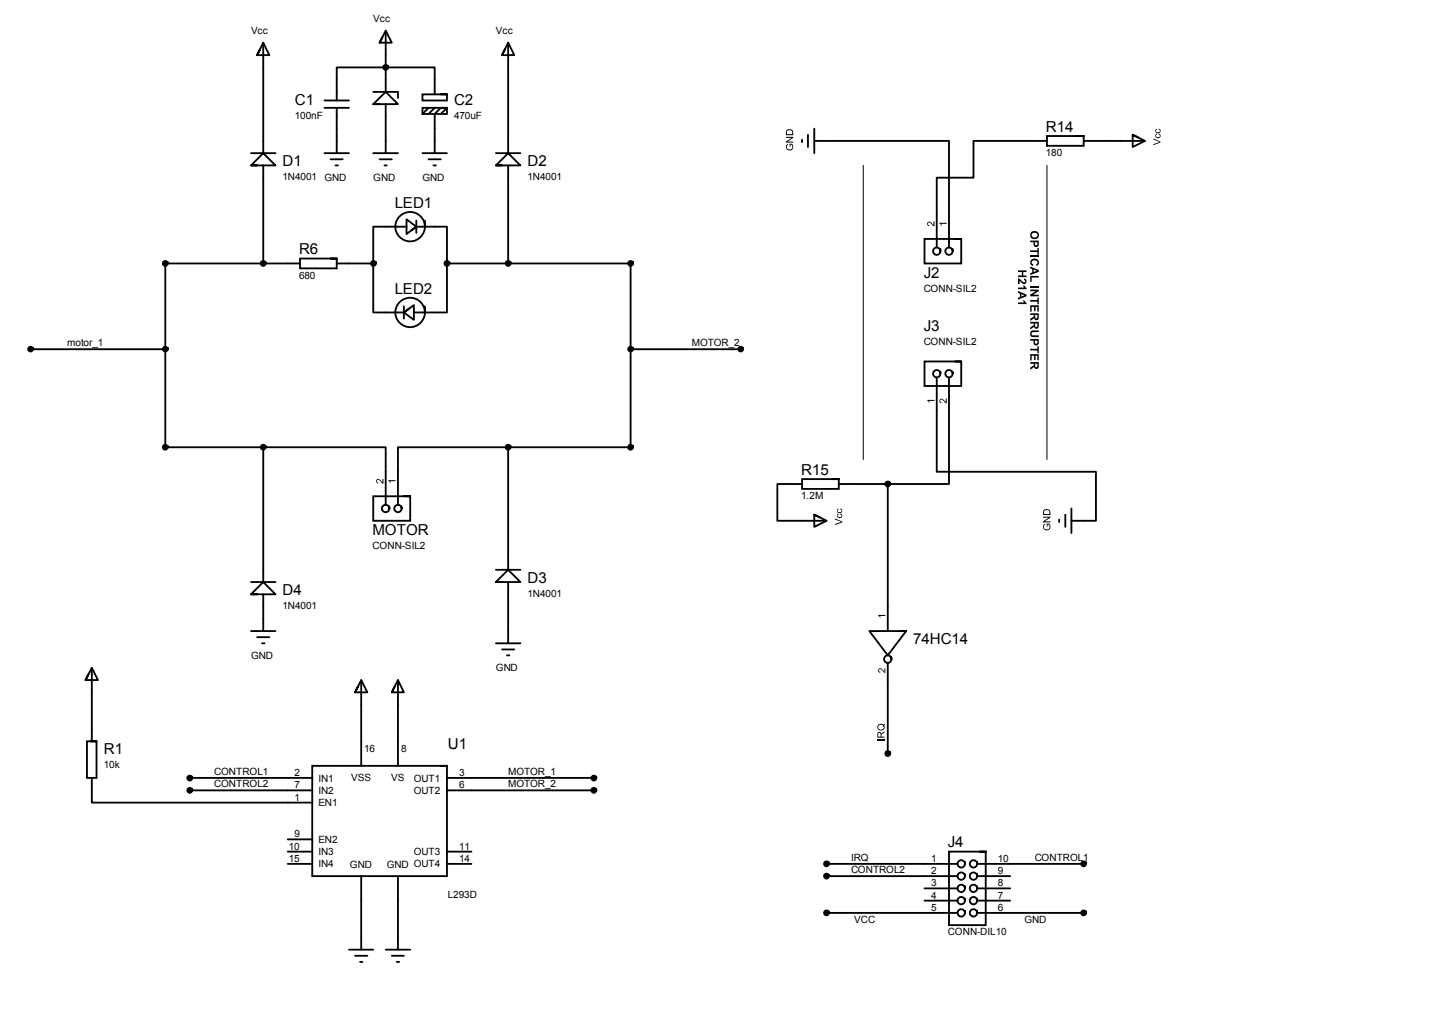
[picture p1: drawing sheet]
<svg xmlns="http://www.w3.org/2000/svg" width="297mm" height="210mm" viewBox="0 0 297 210" stroke-linecap="round" stroke-linejoin="round" font-family="sans-serif">
<g fill="none" stroke="#000" stroke-width=".38">
<path d="M53.9 10.3l-.6 1.1h2.6l-1.3-2.6-1.3 2.6M54.6 8.8v23M77.4 19h5.1v1.3M79.3 7.7l-.6 1.1h2.6l-1.3-2.5-1.3 2.5M80 6.3v12.8M80.5 13.7a.53 .53 0 0 1-.1 .7 .53 .53 0 0 1-.8-.1 .53 .53 0 0 1 .1-.8 .52 .52 0 0 1 .8 .5M90.2 19.6v-5.6h-20.4v6.8M91.4 19.6h1.3v1.2h-5.1v-1.2h5.1M104.7 10.3l-.6 1.1h2.6l-1.3-2.6-1.3 2.6M105.4 8.8v23M52.1 34.3h5l-2.5-2.6-2.5 2.6h1.2M52.1 31.7h5"/>
<path d="M54.6 34.3v20.3M67.3 22.4h5.1M67.3 20.8h5.1M67.3 31.7h5.1M68.6 33h2.5M69.6 34.3h.5M69.8 22.4v9.4M77.4 21.6h5.1l-2.5-2.5-2.6 2.5h1.3M77.4 31.7h5.1M78.7 33h2.6M79.8 34.3h.4M80 21.6v10.2"/>
<path d="M87.6 31.7h5.1M88.9 22.4l-1.3 1.2M88.9 33h2.5M89.9 34.3h.5M90.2 22.4l-1.3 1.2M91.4 23.6l1.3-1.2h-5.1v1.2h5.1v-1.2h-1.3l-1.2 1.2v8.2M102.9 34.3h5l-2.5-2.6-2.5 2.6h1.2M102.9 31.7h5M105.4 34.3v20.3M166.4 29v.5M167.6 27.9v2.6M168.9 26.7v5.1"/>
<path d="M168.9 29.2h27.9v22.1M217.2 29.2h-15.3v7.6h-7.6v14.5M223.5 28.2h1.3v2h-7.6v-2h7.6M234.9 27.9l2.6 1.3-2.6 1.3v-2.6l1.2 .6M237.5 29.2h-12.7M34.8 54.3a.53 .53 0 0 1-.2 .7 .53 .53 0 0 1-.7-.1 .53 .53 0 0 1 .1-.7 .52 .52 0 0 1 .8 .4M55.1 54.3a.53 .53 0 0 1-.1 .7 .53 .53 0 0 1-.8-.1 .53 .53 0 0 1 .1-.7 .52 .52 0 0 1 .8 .4M62.2 54.6h-27.9v38.1h20.3M68.6 53.6h1.2v2h-7.6v-2h7.6M77.4 54.6h-7.6M77.4 54.6v10.2h6.4l2-1.6v3.1l-2-1.5 1-.8M78 54.3a.53 .53 0 0 1-.2 .7 .53 .53 0 0 1-.7-.1 .53 .53 0 0 1 .1-.7 .53 .53 0 0 1 .8 .4"/>
<path d="M84.3 47h-6.9v7.6M85.3 47.8l1.1-.8-2.1-1.5v3l2.1-1.5h6.3v7.6M86.4 45.7v2.6M88.1 45.7a3.5 3.5 0 0 1-2.3 4.3 3.1 3.1 0 0 1-3.7-2.6 3.1 3.1 0 0 1 2.7-3.5 3.1 3.1 0 0 1 3.3 3.1M92.7 54.6h38.1v17.8h22.9M92.7 54.6v10.2h-6.9M93.2 54.3a.53 .53 0 0 1-.1 .7 .53 .53 0 0 1-.8-.1 .53 .53 0 0 1 .1-.7 .52 .52 0 0 1 .8 .4M105.9 54.3a.53 .53 0 0 1-.1 .7 .53 .53 0 0 1-.8-.1 .53 .53 0 0 1 .1-.7 .52 .52 0 0 1 .8 .4M131.3 54.3a.53 .53 0 0 1-.1 .7 .53 .53 0 0 1-.8-.1 .53 .53 0 0 1 .1-.7 .52 .52 0 0 1 .8 .4M195.1 51.6a.8 .8 0 0 1-.8 1.2 .8 .8 0 0 1-.5-1.3 .76 .76 0 0 1 .8-.1 .76 .76 0 0 1 .5 .7M197.6 51.6a.8 .8 0 0 1-.8 1.2 .8 .8 0 0 1-.5-1.3 .76 .76 0 0 1 .8-.1 .76 .76 0 0 1 .5 .7M198.1 49.5h1.3v5.1h-7.6v-5.1h7.6"/>
<path d="M6.3 72.4h28M6.9 72.1a.52 .52 0 0 1-.5 .8 .52 .52 0 0 1-.5-.8 .51 .51 0 0 1 .6-.2 .51 .51 0 0 1 .4 .5M34.8 72.1a.52 .52 0 0 1-.5 .8 .52 .52 0 0 1-.5-.8 .51 .51 0 0 1 .6-.2 .51 .51 0 0 1 .4 .5M83.8 63.5v2.5M88.1 63.5a3.5 3.5 0 0 1-2.3 4.2 3.1 3.1 0 0 1-3.7-2.5 3.1 3.1 0 0 1 2.7-3.5 3.1 3.1 0 0 1 3.3 3.1M130.8 72.4v20.3h-25.4M131.3 72.1a.52 .52 0 0 1-.4 .8 .52 .52 0 0 1-.5-.8 .51 .51 0 0 1 .5-.2 .51 .51 0 0 1 .4 .5M154.1 72.1a.53 .53 0 0 1-.2 .7 .53 .53 0 0 1-.7-.2 .49 .49 0 0 1 .3-.7 .49 .49 0 0 1 .6 .5M194.3 78.2v19.6h33v10.1h-5.1M195.1 77a.8 .8 0 0 1-.8 1.2 .8 .8 0 0 1-.5-1.3 .77 .77 0 0 1 .8-.1 .77 .77 0 0 1 .5 .6M196.8 78.2v22.1h-12.7M197.6 77a.8 .8 0 0 1-.8 1.2 .8 .8 0 0 1-.5-1.3 .77 .77 0 0 1 .8-.1 .77 .77 0 0 1 .5 .6"/>
<path d="M198.1 74.9h1.3v5.1h-7.6v-5.1h7.6M34.8 92.4a.53 .53 0 0 1-.2 .7 .53 .53 0 0 1-.7-.1 .53 .53 0 0 1 .1-.7 .52 .52 0 0 1 .8 .4M54.6 92.7h25.4v11.9M54.6 92.7v27.9M55.1 92.4a.53 .53 0 0 1-.1 .7 .53 .53 0 0 1-.8-.1 .53 .53 0 0 1 .1-.7 .52 .52 0 0 1 .8 .4M105.4 92.7h-22.9v11.9M105.4 92.7v25.4M105.9 92.4a.53 .53 0 0 1-.1 .7 .53 .53 0 0 1-.8-.1 .53 .53 0 0 1 .1-.7 .52 .52 0 0 1 .8 .4M131.3 92.4a.53 .53 0 0 1-.1 .7 .53 .53 0 0 1-.8-.1 .53 .53 0 0 1 .1-.7 .52 .52 0 0 1 .8 .4M172.7 99.3h1.3v2h-7.6v-2h7.6M80.8 105a.8 .8 0 0 1-.8 1.2 .8 .8 0 0 1-.6-1.3 .78 .78 0 0 1 .9-.2 .78 .78 0 0 1 .5 .7M83.3 105a.8 .8 0 0 1-.8 1.2 .8 .8 0 0 1-.5-1.3 .76 .76 0 0 1 .8-.2 .76 .76 0 0 1 .5 .7"/>
<path d="M83.8 102.9h1.3v5.1h-7.7v-5.1h7.7M102.9 118.1h5M166.4 100.3h-5.2v7.6h10.2M168.9 106.7l2.5 1.2-2.5 1.3v-2.5l1.1 .5M174 100.3h10.1M184.1 100.3v30.5M184.7 100a.53 .53 0 0 1-.2 .8 .53 .53 0 0 1-.7-.2 .53 .53 0 0 1 .1-.7 .52 .52 0 0 1 .8 .4M219.7 107.7v.5M221 106.7v2.5M222.2 105.4v5.1M18.3 139.8l-.6 1.2h2.6l-1.3-2.6-1.3 2.6M19 138.4v15.3"/>
<path d="M52.1 130.8h5M52.1 123.2h5l-2.5-2.5-2.5 2.5h1.2M52.1 120.6h5M53.3 132.1h2.6M54.4 133.3h.5M54.6 123.2v7.6M102.9 133.3h5M102.9 120.6h5l-2.5-2.5-2.5 2.5h1.2M104.1 134.6h2.6M105.2 135.8h.5M105.4 120.6v12.7M184.1 137.4v18.8"/>
<path d="M184.9 136.2a.8 .8 0 0 1-.8 1.2 .8 .8 0 0 1-.5-1.3 .76 .76 0 0 1 .9-.2 .76 .76 0 0 1 .4 .8M186.7 130.8h1.3l-3.9 5-3.8-5h7.7M18.8 153.7h1.2v7.5h-2v-7.5h2M74.2 142.4l-.5 1.1h2.5l-1.3-2.5-1.2 2.5M74.9 141v17.8M81.8 142.4l-.5 1.1h2.5l-1.3-2.5-1.2 2.5M82.5 141v17.8M91.4 158.7h1.3v22.9h-27.9v-22.9h27.9M184.7 155.9a.53 .53 0 0 1-.2 .7 .53 .53 0 0 1-.7-.1 .53 .53 0 0 1 .1-.7 .52 .52 0 0 1 .8 .4M19 161.2v5.2h45.8M39.4 163.8h25.4M39.9 161a.54 .54 0 0 1-.4 .8 .54 .54 0 0 1-.6-.6 .51 .51 0 0 1 .5-.4 .51 .51 0 0 1 .5 .4"/>
<path d="M39.9 163.5a.53 .53 0 0 1-.2 .8 .53 .53 0 0 1-.7-.2 .53 .53 0 0 1 .1-.7 .52 .52 0 0 1 .8 .4M59.7 179.1h5.1M59.7 176.5h5.1M59.7 174h5.1M64.8 161.2h-25.4M92.7 179.1h5.1M92.7 161.2h30.5M92.7 163.8h30.5M92.7 176.5h5.1M123.7 161a.54 .54 0 0 1-.4 .8 .54 .54 0 0 1-.6-.6 .51 .51 0 0 1 .5-.4 .51 .51 0 0 1 .5 .4M123.7 163.5a.53 .53 0 0 1-.2 .8 .53 .53 0 0 1-.7-.2 .53 .53 0 0 1 .1-.7 .52 .52 0 0 1 .8 .4M171.4 179.1h27.2"/>
<path d="M172 178.8a.53 .53 0 0 1-.2 .7 .53 .53 0 0 1-.7-.1 .53 .53 0 0 1 .1-.8 .52 .52 0 0 1 .8 .5M200.1 178.6a.8 .8 0 0 1-.7 1.2 .8 .8 0 0 1-.6-1.3 .76 .76 0 0 1 .9-.1 .76 .76 0 0 1 .4 .7M202.7 178.6a.8 .8 0 0 1-.8 1.2 .8 .8 0 0 1-.5-1.3 .76 .76 0 0 1 .8-.1 .76 .76 0 0 1 .5 .7h22.1M203.2 176.5h1.3v15.3h-7.7v-15.3h7.7M225.3 178.8a.53 .53 0 0 1-.2 .7 .53 .53 0 0 1-.7-.1 .53 .53 0 0 1 .1-.8 .52 .52 0 0 1 .8 .5M72.4 196.8h5M73.7 198.1h2.5M74.7 199.4h.5M74.9 181.6v15.2M80 196.8h5.1M81.3 198.1h2.5M82.3 199.4h.5"/>
<path d="M82.5 181.6v15.2M171.4 189.2h27.2M171.4 181.6h27.2M172 188.9a.53 .53 0 0 1-.2 .8 .53 .53 0 0 1-.7-.2 .53 .53 0 0 1 .1-.7 .52 .52 0 0 1 .8 .4M172 181.3a.53 .53 0 0 1-.2 .7 .53 .53 0 0 1-.7-.1 .53 .53 0 0 1 .1-.7 .52 .52 0 0 1 .8 .4M191.8 184.1h6.8M191.8 186.7h6.8M200.1 181.2a.8 .8 0 0 1-.7 1.2 .8 .8 0 0 1-.6-1.3 .76 .76 0 0 1 .9-.2 .76 .76 0 0 1 .4 .7M200.1 183.7a.8 .8 0 0 1-.7 1.2 .8 .8 0 0 1-.6-1.3 .76 .76 0 0 1 .9-.2 .76 .76 0 0 1 .4 .7M200.1 186.3a.8 .8 0 0 1-.7 1.2 .8 .8 0 0 1-.6-1.3 .76 .76 0 0 1 .9-.2 .76 .76 0 0 1 .4 .7M200.1 188.8a.8 .8 0 0 1-.7 1.2 .8 .8 0 0 1-.6-1.3 .76 .76 0 0 1 .9-.2 .76 .76 0 0 1 .4 .7M202.7 181.2a.8 .8 0 0 1-.8 1.2 .8 .8 0 0 1-.5-1.3 .76 .76 0 0 1 .8-.2 .76 .76 0 0 1 .5 .7h6.8"/>
<path d="M202.7 183.7a.8 .8 0 0 1-.8 1.2 .8 .8 0 0 1-.5-1.3 .76 .76 0 0 1 .8-.2 .76 .76 0 0 1 .5 .7h6.8M202.7 186.3a.8 .8 0 0 1-.8 1.2 .8 .8 0 0 1-.5-1.3 .76 .76 0 0 1 .8-.2 .76 .76 0 0 1 .5 .7h6.8M202.7 188.8a.8 .8 0 0 1-.8 1.2 .8 .8 0 0 1-.5-1.3 .76 .76 0 0 1 .8-.2 .76 .76 0 0 1 .5 .7h22.1M225.3 188.9a.53 .53 0 0 1-.2 .8 .53 .53 0 0 1-.7-.2 .53 .53 0 0 1 .1-.7 .52 .52 0 0 1 .8 .4"/>
</g>
<g fill="#000">
<path d="M163.1 30l.3-.2 .1 .2a.57 .57 0 0 0-.1 .9 .57 .57 0 0 0 .9-.2l.1-.4-.2-.3h-.2v.4h-.2v-.6h.5a.79 .79 0 0 1 .2 1.1 .79 .79 0 0 1-1.1 .2 .79 .79 0 0 1-.3-1.1zM163 28.4h1.5v.2l-1.1 .7h1.1v.2h-1.5v-.2l1.2-.7h-1.2zM239.8 27.8l.2-.1v.2l-.2 .2a.38 .38 0 0 0 .4 .3 .38 .38 0 0 0 .3-.4l-.2-.1 .1-.2a.51 .51 0 0 1 .2 .7 .51 .51 0 0 1-.8 .1 .51 .51 0 0 1 0-.7zM239.8 26.7h.2v.2l-.2 .1a.38 .38 0 0 0 .4 .4 .38 .38 0 0 0 .3-.4l-.2-.1 .1-.2a.51 .51 0 0 1 .2 .7 .51 .51 0 0 1-.8 .1 .51 .51 0 0 1 0-.8zM239.2 28.7l1.5 .6v.2l-1.5 .6v-.2l1.4-.5-1.4-.4zM192.4 46.1a1.01 1.01 0 0 1 1.2 .6v-.8h.2v1l-.4-.2a.58 .58 0 0 0-.9-.4v.2l.3 .2-.1 .2-.4-.3zM194.9 46.2h1.5v.2h-1.2l.2 .3h-.2zM211.2 56h1.7v.4h-.6v.7h.6v.3h-1.7v-.3h.8v-.7h-.8zM211.2 59.6h1.2l-.2-.4h.3l.4 .5v.2h-1.7zM211.2 57.7l.4 .2a.81 .81 0 0 0 1 .6l.1-.2-.3-.2v-.4a.59 .59 0 0 1 .4 1 .59 .59 0 0 1-1-.2l-.3-.3v.7h-.3zM213.7 51.9h1.5v-.5h.3v1.4h-.3v-.6h-1.5zM213.7 53h1.8v.3h-1.8z"/>
<path d="M213.7 57.2h1.8v.3h-1.5v.9h-.3zM213.7 59.3h1.8v.4h-1.8zM213.9 53.8a.87 .87 0 0 1 1.3 0 .87 .87 0 0 1 0 1.2l-.2 .1-.1-.3a.47 .47 0 0 0 .2-.7 .47 .47 0 0 0-.7-.1 .4 .4 0 0 0-.4 .4 .4 .4 0 0 0 .4 .4l-.2 .3a.74 .74 0 0 1-.3-1.3zM211.2 62.7h1.2l-.2-.4h.3l.4 .5v.2h-1.7zM213.7 60h1.8v.4l-1.2 .7h1.2v.3h-1.8v-.4l1.2-.6h-1.2zM213.7 62.2h1.5v-.5h.3v1.4h-.3v-.6h-1.5zM213.7 63.3h1.8v1.3h-.3v-1h-.4v.9h-.3v-.9h-.5v1h-.3zM213.7 72.3h1.5v-.5h.3v1.4h-.3v-.6h-1.5zM213.7 73.4h1.8v1.3h-.3v-1h-.4v.9h-.3v-.9h-.5v1h-.3zM213.8 68.7l.3-.2h1.4v.3h-1a.37 .37 0 0 0-.5 .3 .37 .37 0 0 0 .5 .4h1v.4h-1a.73 .73 0 0 1-.8-.3 .73 .73 0 0 1 .1-.9zM78.1 99.4a1.01 1.01 0 0 1 1.2 .6v-.7h.2v.9l-.4-.2a.58 .58 0 0 0-.9-.4v.3l.3 .1-.1 .2-.4-.3zM80.6 99.5h1.4v.2h-1.1l.2 .4h-.2z"/>
<path d="M192.3 82.9h1.5v.2h-1.1l.2 .3h-.2zM195 82.8a1.01 1.01 0 0 1 1.2 .6v-.8h.2v1l-.5-.2a.58 .58 0 0 0-.9-.4v.2l.3 .2v.2l-.4-.3zM173.8 106.5h.1v.1l-.2 .2a.38 .38 0 0 0 .5 .4 .38 .38 0 0 0 .3-.5l-.2-.1v-.2a.51 .51 0 0 1 .2 .8 .51 .51 0 0 1-.7 .1 .51 .51 0 0 1 0-.8zM173.8 105.5h.1v.1l-.2 .2a.38 .38 0 0 0 .5 .4 .38 .38 0 0 0 .3-.5l-.2-.1v-.2a.51 .51 0 0 1 .2 .8 .51 .51 0 0 1-.7 .1 .51 .51 0 0 1 0-.8zM173.2 107.5l1.5 .6v.2l-1.5 .5v-.2l1.3-.4-1.3-.5zM216.5 108.8l.3-.2v.2a.57 .57 0 0 0-.1 .9 .57 .57 0 0 0 .9-.2l.1-.4-.2-.3h-.2v.4h-.2v-.7h.6a.79 .79 0 0 1 .1 1.1 .79 .79 0 0 1-1 .2 .79 .79 0 0 1-.3-1zM216.4 107.1h1.5v.2l-1.2 .8h1.2v.2h-1.5v-.2l1.1-.8h-1.1zM182.3 138.6a1.01 1.01 0 0 1 1.2 .6v-.7h.1v1l-.4-.2a.58 .58 0 0 0-.9-.4v.2l.3 .2v.1l-.4-.2zM182.2 127.5h1.4v.2h-1.1l.2 .3h-.2zM182 153.2h1.5v.3h-1.5z"/>
<path d="M163.1 27a.79 .79 0 0 1 .9-.2 .79 .79 0 0 1 .5 .7v.5h-1.5zM163.4 27.1l-.2 .2v.5h1.1a.62 .62 0 0 0-.1-.7 .62 .62 0 0 0-.8 0z"/>
<path d="M213.7 49.9h1.8v.5a.58 .58 0 0 1-.5 .8 .58 .58 0 0 1-.6-.7v-.3h-.7zM214.7 50.2a.38 .38 0 0 0 0 .5 .38 .38 0 0 0 .4 .1l.1-.6z"/>
<path d="M213.7 55.2l1.8 .8v.3l-1.8 .7v-.4l.4-.1v-.7l-.4-.2zM214.4 55.9v.5l.6-.3z"/>
<path d="M213.9 48.1a.91 .91 0 0 1 1.4 0 .91 .91 0 0 1-.3 1.4 .91 .91 0 0 1-1.3-.5zM214.2 48.4a.54 .54 0 0 0 .4 .8 .54 .54 0 0 0 .5-.8l-.5-.1z"/>
<path d="M211.2 60.3l1.7 .7v.4l-1.7 .7v-.4l.4-.1v-.7l-.4-.2zM211.9 61v.5l.6-.3z"/>
<path d="M213.7 64.9h1.8v.8a.51 .51 0 0 1-.4 .7 .51 .51 0 0 1-.6-.5l-.8 .6v-.4l.7-.4 .1-.3-.8-.1zM214.7 65.3v.4a.22 .22 0 0 0 .3 .3 .22 .22 0 0 0 .2-.3v-.4z"/>
<path d="M213.7 66.7h1.8v.7a.51 .51 0 0 1-.4 .7 .51 .51 0 0 1-.6-.4l-.8 .6v-.4l.7-.5 .1-.3h-.8zM214.7 67.1v.4a.22 .22 0 0 0 .3 .3 .22 .22 0 0 0 .2-.3v-.4z"/>
<path d="M213.7 70.3h1.8v.5a.58 .58 0 0 1-.5 .8 .58 .58 0 0 1-.6-.7v-.3h-.7zM214.7 70.6a.38 .38 0 0 0 0 .5 .38 .38 0 0 0 .4 .1l.1-.6z"/>
<path d="M213.7 75.1h1.8v.7a.51 .51 0 0 1-.4 .7 .51 .51 0 0 1-.6-.5l-.8 .6v-.4l.7-.4 .1-.3-.8-.1zM214.7 75.4v.5a.22 .22 0 0 0 .3 .2 .22 .22 0 0 0 .2-.2v-.5z"/>
<path d="M216.5 105.7a.79 .79 0 0 1 .8-.2 .79 .79 0 0 1 .6 .7v.6h-1.5zM216.7 105.8l-.1 .2v.6h1.1a.62 .62 0 0 0-.2-.8 .62 .62 0 0 0-.8 0z"/>
<path d="M182.2 150.2l.5-.2 .6 .2 .2-.2 .1 .1-.2 .3a.74 .74 0 0 1-.7 1 .74 .74 0 0 1-.5-1.2zM182.3 150.4a.57 .57 0 0 0 .4 .9 .57 .57 0 0 0 .6-.8l-.2 .2 .1-.3-.3-.1z"/>
<path d="M182.1 151.8l.5-.1 .2 .4 .7-.5v.2l-.7 .6v.3h.7v.2h-1.5zM182.2 152v.7h.5v-.4a.26 .26 0 0 0-.1-.3 .26 .26 0 0 0-.4 0z"/>
<circle cx="80" cy="14" r=".51"/>
<circle cx="34.3" cy="54.6" r=".51"/>
<circle cx="54.6" cy="54.6" r=".51"/>
<circle cx="77.5" cy="54.6" r=".51"/>
<circle cx="92.7" cy="54.6" r=".51"/>
<circle cx="105.4" cy="54.6" r=".51"/>
<circle cx="130.8" cy="54.6" r=".51"/>
<circle cx="6.4" cy="72.4" r=".5"/>
<circle cx="34.3" cy="72.4" r=".5"/>
<circle cx="130.8" cy="72.4" r=".5"/>
<circle cx="153.6" cy="72.4" r=".49"/>
<circle cx="34.3" cy="92.7" r=".51"/>
<circle cx="54.6" cy="92.7" r=".51"/>
<circle cx="105.4" cy="92.7" r=".51"/>
<circle cx="130.8" cy="92.7" r=".51"/>
<circle cx="184.1" cy="100.3" r=".51"/>
<circle cx="184.1" cy="156.2" r=".51"/>
<circle cx="39.4" cy="163.8" r=".51"/>
<circle cx="39.4" cy="161.3" r=".51"/>
<circle cx="123.2" cy="163.8" r=".51"/>
<circle cx="123.2" cy="161.3" r=".51"/>
<circle cx="171.4" cy="179.1" r=".51"/>
<circle cx="224.8" cy="179.1" r=".51"/>
<circle cx="171.4" cy="181.6" r=".51"/>
<circle cx="171.4" cy="189.2" r=".51"/>
<circle cx="224.8" cy="189.2" r=".51"/>
</g>
<path d="M179.1 34.3v60.9M217.2 34.3v60.9" fill="none" stroke="#000" stroke-width=".21"/>
<g font-size="3.1">
<text x="61.2" y="21.7">C1</text>
<text x="94.2" y="21.7">C2</text>
<text x="217" y="27.3">R14</text>
<text x="58.6" y="34.4">D1</text>
<text x="109.4" y="34.4">D2</text>
<text x="81.9" y="43.1">LED1</text>
<text x="62.1" y="52.7">R6</text>
<text x="191.6" y="57.7">J2</text>
<text x="81.9" y="60.9">LED2</text>
<text x="191.6" y="68.7">J3</text>
<text x="166.2" y="98.5">R15</text>
<text x="77.3" y="111">MOTOR</text>
<text x="58.6" y="123.3">D4</text>
<text x="109.4" y="120.8">D3</text>
<text x="189.4" y="133.4">74HC14</text>
<text x="92.9" y="155.3">U1</text>
<text x="21.5" y="156.3">R1</text>
<text x="196.6" y="175.6">J4</text>
</g>
<g font-size="2.1">
<text x="77.4" y="4.5">Vcc</text>
<text x="52.1" y="7.1">Vcc</text>
<text x="102.9" y="7.1">Vcc</text>
<text x="61.2" y="24.6">100nF</text>
<text x="94.2" y="24.6">470uF</text>
<text x="217" y="32.3">180</text>
<text x="58.6" y="37.3">1N4001</text>
<text x="67.3" y="37.5">GND</text>
<text x="77.4" y="37.5">GND</text>
<text x="87.6" y="37.5">GND</text>
<text x="109.4" y="37.3">1N4001</text>
<text x="62.1" y="57.7">680</text>
<text x="191.6" y="60.5">CONN-SIL2</text>
<text x="14" y="71.8">motor_1</text>
<text x="143.5" y="71.8">MOTOR_2</text>
<text x="191.6" y="71.6">CONN-SIL2</text>
<text x="166.2" y="103.5">1.2M</text>
<text x="77.3" y="113.9">CONN-SIL2</text>
<text x="109.4" y="123.7">1N4001</text>
<text x="58.6" y="126.2">1N4001</text>
<text x="52.1" y="136.6">GND</text>
<text x="102.9" y="139.1">GND</text>
<text x="75.6" y="155.8">16</text>
<text x="83.2" y="155.8">8</text>
<text x="21.5" y="159.1">10k</text>
<text x="44.4" y="160.7">CONTROL1</text>
<text x="61.1" y="160.9">2</text>
<text x="72.8" y="161.9">VSS</text>
<text x="81.1" y="161.9">VS</text>
<text x="95.2" y="160.9">3</text>
<text x="105.4" y="160.7">MOTOR_1</text>
<text x="44.4" y="163.2">CONTROL2</text>
<text x="61.1" y="163.4">7</text>
<text x="61.1" y="165.9">1</text>
<text x="66" y="162">IN1</text>
<text x="66" y="164.5">IN2</text>
<text x="66" y="167.1">EN1</text>
<text x="85.8" y="162">OUT1</text>
<text x="85.8" y="164.5">OUT2</text>
<text x="95.2" y="163.4">6</text>
<text x="105.4" y="163.2">MOTOR_2</text>
<text x="61.1" y="173.6">9</text>
<text x="59.9" y="176.1">10</text>
<text x="59.9" y="178.6">15</text>
<text x="66" y="177.2">IN3</text>
<text x="66" y="179.8">IN4</text>
<text x="66" y="174.7">EN2</text>
<text x="72.6" y="179.9">GND</text>
<text x="80.2" y="179.9">GND OUT4</text>
<text x="85.8" y="177.2">OUT3</text>
<text x="95.2" y="176.1">11</text>
<text x="95.2" y="178.6">14</text>
<text x="176.5" y="178.4">IRQ</text>
<text x="193.2" y="178.6">1</text>
<text x="207" y="178.6">10</text>
<text x="214.6" y="178.4">CONTROL1</text>
<text x="176.5" y="181">CONTROL2</text>
<text x="193.2" y="181.2">2</text>
<text x="193.2" y="183.7">3</text>
<text x="207" y="181.2">9</text>
<text x="207" y="183.7">8</text>
<text x="92.9" y="186.2">L293D</text>
<text x="177.2" y="191.3">VCC</text>
<text x="193.2" y="186.3">4</text>
<text x="193.2" y="188.8">5</text>
<text x="207" y="186.3">7</text>
<text x="207" y="188.8">6</text>
<text x="212.5" y="191.3">GND</text>
<text x="196.6" y="193.8">CONN-DIL10</text>
</g>
</svg>
